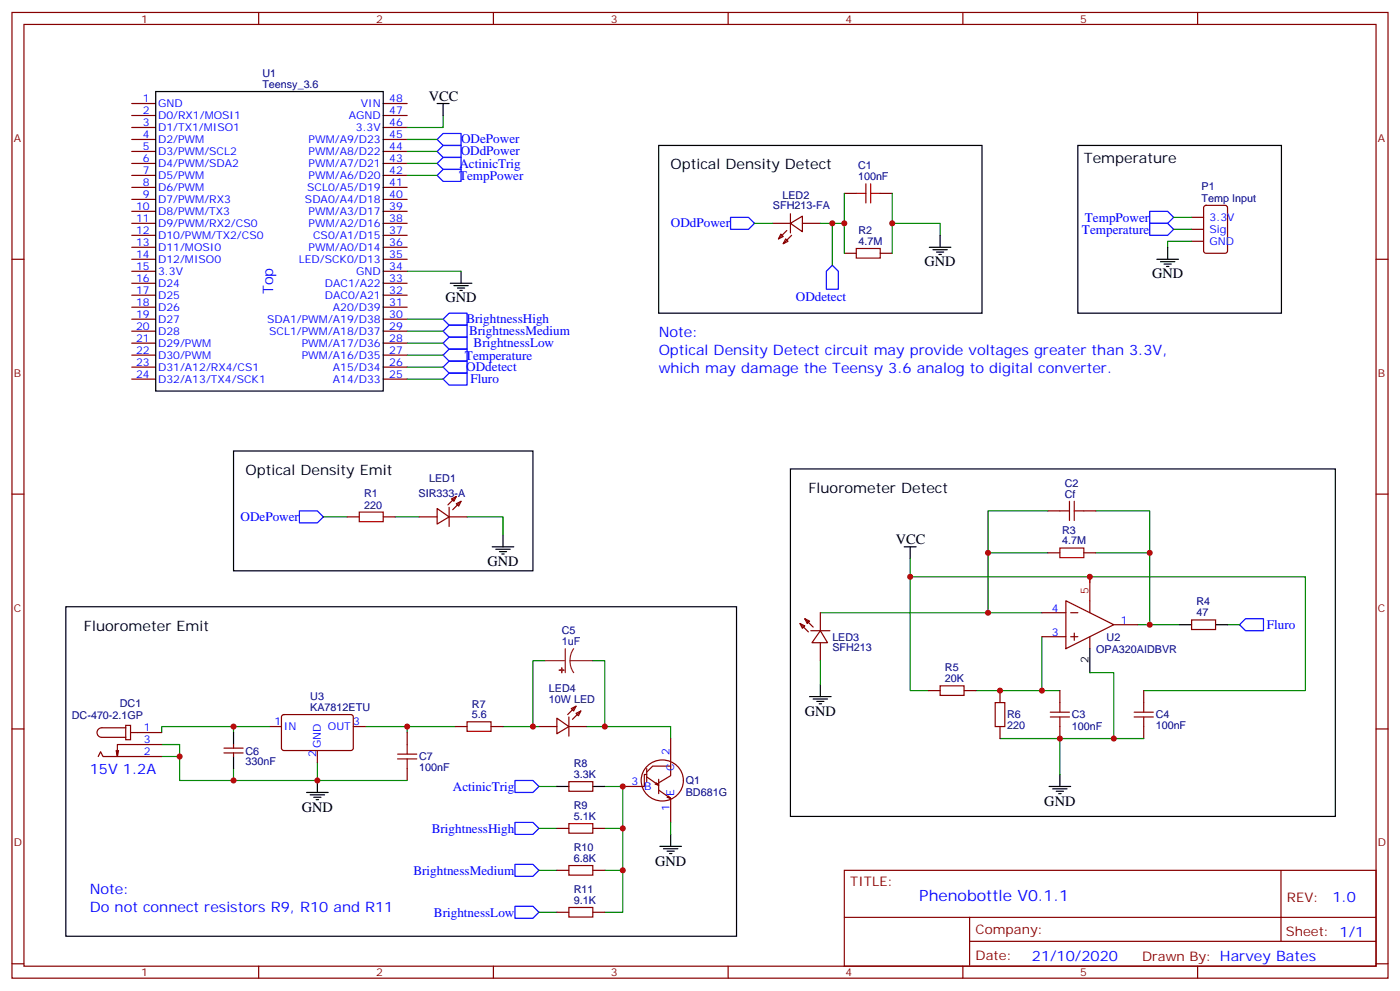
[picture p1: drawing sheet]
<svg xmlns="http://www.w3.org/2000/svg" width="412mm" height="292mm" viewBox="0 0 412 292" stroke-linecap="round" stroke-linejoin="round" font-family="sans-serif">
<g fill="none" stroke="#870000" stroke-width=".35">
<path d="M3.5 3.7h405.4v284.3h-405.4zM7.1 7.2h398.2v277.3h-398.2zM76.2 3.7v3.5M145.3 3.7v3.5M214.5 3.7v3.5M283.6 3.7v3.5M352.8 3.7v3.5M38.8 30.5h7.1M38.8 34h7.1M38.8 37.5h7.1M112.9 30.5h7M112.9 34h7"/>
<path d="M112.9 37.5h7M38.8 41.1h7.1M38.8 44.6h7.1M38.8 48.1h7.1M38.8 51.6h7.1M38.8 55.2h7.1M38.8 58.7h7.1M112.9 41.1h7M112.9 44.6h7M112.9 48.1h7M112.9 51.6h7M112.9 55.2h7"/>
<path d="M112.9 58.7h7M248.7 56.9h3.5M259.3 56.9h3.5M3.5 76.3h3.6M38.8 76.3h7.1M38.8 65.8h7.1M38.8 62.2h7.1M38.8 69.3h7.1M38.8 72.8h7.1M38.8 79.9h7.1M112.9 76.3h7M112.9 65.8h7"/>
<path d="M112.9 62.2h7M112.9 69.3h7M112.9 72.8h7M112.9 79.9h7M227.5 65.8h5.3M230 68.9l.7 .7-1.4 .7zM231.4 70.3l.7 .7-1.4 .8zM231.8 67.9l-2.5 2.4M232.8 65.8l3.6-2.2v4.6zM232.8 62.9v5.7M233.2 69.3l-2.5 2.5M236.4 65.8h5.3"/>
<path d="M248.7 74.6h3.5M259.3 74.6h3.5M351 64h3.5M351 67.5h3.5M351 71h3.5M354.8 60.7l.4-.2h5.7l.6 .4 .1 13-.5 .6-5.9 .1-.6-.5-.1-12.9zM405.3 76.3h3.6M38.8 83.4h7.1M38.8 86.9h7.1M38.8 90.5h7.1M38.8 94h7.1M38.8 97.5h7.1"/>
<path d="M112.9 83.4h7M112.9 86.9h7M112.9 90.5h7M112.9 94h7M112.9 97.5h7M38.8 101h7.1M38.8 104.6h7.1M38.8 108.1h7.1M38.8 111.6h7.1M112.9 101h7M112.9 104.6h7M112.9 108.1h7"/>
<path d="M112.9 111.6h7M3.5 145.5h3.6M102.3 152.2h3.5M112.9 152.2h3.5M123.5 152.2h5.3M128.8 149.7l3.5 2.5-3.5 2.1zM132.3 152.2h5.3M132.3 149.4v5.6M133 146.9l1.4-.7-.7 1.4zM134.4 148.3l1.4-.7-.7 1.4zM134.4 146.2l-2.5 2.5M135.8 147.6l-2.5 2.5"/>
<path d="M308.7 150.4h3.5M319.3 150.4h3.5M405.3 145.5h3.6M308.7 162.8h3.5M314 176.9l14.1 7-14.1 7.1zM319.3 162.8h3.5M321 176.9v3.5M235.7 183.6l1.4 .7-.7 .7zM235.7 183.6l2.4 2.5M237.1 182.2l1.4 .7-.7 .7zM237.1 182.2l2.4 2.4M238.8 185.7h5.7"/>
<path d="M241.7 185.7l2.1 3.5h-4.6zM241.7 180.4v5.3M241.7 189.2v5.3M306.9 180.4h7.1M306.9 187.5h7.1M315.4 180.4h2.1M315.4 187.5h2.1M316.4 186.4v2.1M321 187.5v3.5M328.1 183.9h7M351 182.5h7.1v2.8h-7.1zM3.5 214.6h3.6"/>
<path d="M37 213.6h1.5v4.2h-1.5zM37 214.3h-7a1.41 1.41 0 0 0-1.4 1.4 1.41 1.41 0 0 0 1.4 1.4h7M38.5 215.7h9.1M47.6 219.2h-13v3.5l-.4-1.7M68.8 219.2v1.1M79.4 213.9h3.5M83.1 210.6l.5-.2 20 .1 .5 .6-.1 9.4-.6 .5-20.1-.1-.4-.6v-9.2zM104.1 213.9h3.5M119.9 215.7v3.5M134.1 213.9h3.5M144.6 213.9h3.6M158.7 213.9h5.3"/>
<path d="M164 211.5l3.6 2.4-3.6 2.1zM167.6 213.9h5.3M167.6 211.1v5.6M168.3 208.6l1.4-.7-.7 1.4zM169.7 210l1.4-.7-.7 1.4zM169.7 207.9l-2.5 2.5M171.1 209.3l-2.5 2.5M197.6 217.5v6.7M273.4 203.3h3.5M284 203.3h3.5M294.6 203.3v3.6M294.6 213.9v3.6"/>
<path d="M312.2 203.3v3.6M312.2 213.9v3.6M336.9 203.3v3.6M336.9 213.9v3.6M405.3 214.6h3.6M28.9 222.7l.7-1.4 .7 1.4h17.3M34.9 221l-.3 1.7M66 221.7h5.6M66 220.3h5.6M68.8 221.7v1M93.5 221v3.5M119.9 226.3v3.5"/>
<path d="M167.6 230.2h7v2.8h-7zM190.5 228.7l3.5 2.5-.7-.7M190.5 228h-.7v3.6h-6.4M190.5 226.3v3.9M190.7 225.5a6.2 6.2 0 0 1 8.8-.1 6.2 6.2 0 0 1 0 8.8 6.2 6.2 0 0 1-8.8-.1 5.9 5.9 0 0 1 0-8.6zM193 230.9l1 .3M194 232.6l3.6 2.5-.8-.7M194 229.4v4.3M196.5 234.7l1.1 .4v7M197.6 225.6h-5.3l-1.8 1.7M197.6 224.5v3.9l-3.6 2.1M164 243.9h3.6"/>
<path d="M164 256.3h3.6M174.6 243.9h3.6M174.6 256.3h3.6M248.7 256.3h156.6v28.2h-156.6zM377.3 256.3v20.9M164 268.6h3.6M174.6 268.6h3.6M248.7 270.1h156.5M285.6 277.2h119.6M285.6 270.1v14.1M3.5 283.8h3.6M76.2 284.5v3.5"/>
<path d="M145.3 284.5v3.5M214.5 284.5v3.5M283.6 284.5v3.5M352.8 284.5v3.5M405.3 283.8h3.6"/>
</g>
<g fill="none" stroke="#008700" stroke-width=".35">
<path d="M130.5 34v3.5h-10.6M119.9 44.6h8.9M119.9 41.1h8.9M119.9 48.1h8.9M119.9 51.6h8.9M248.7 56.9v8.9h-7M262.8 56.9v17.7M119.9 79.9h15.9M222.2 65.8h5.3M245.2 65.8v12.3M248.7 65.8v8.8M262.8 65.8h14.1v3.5"/>
<path d="M345.7 64h5.3M345.7 67.5h5.3M351 71h-7v1.8M119.9 94h10.6M119.9 97.5h10.6M119.9 111.6h10.6M119.9 108.1h10.6M119.9 104.6h10.6M119.9 101h10.6M95.2 152.2h7.1M116.4 152.2h7.1M137.6 152.2h10.6v5.3"/>
<path d="M308.7 150.4h-17.7v12.4M322.8 150.4h15.9v12.4M268.1 164.5v5.3M308.7 162.8h-17.7v17.6h15.9M321 171.6v-1.8h63.5v33.5h-47.6M321 169.8h-52.9v33.5h5.3M322.8 162.8h15.9v21.1M160.5 194.5h-3.5v19.4M174.6 194.5h3.6v19.4M241.7 180.4h49.3M241.7 194.5v7.1M306.9 187.5v15.8h-19.4"/>
<path d="M321 198h7.1v19.5M335.1 183.9h12.4M361.6 183.9h3.5M47.6 219.2h5.3v10.6h15.9v-3.5M47.6 215.7v-1.8h21.2v1.8M68.8 213.9h10.6M107.6 213.9h12.3v1.8M119.9 213.9h14.2M148.2 213.9h10.5M172.9 213.9h24.7v3.6M294.6 217.5h42.3M306.9 203.3h5.3"/>
<path d="M312.2 217.5v10.5M47.6 222.7h5.3M68.8 229.8h51.1M93.5 224.5v5.3M158.7 231.6h5.3M178.2 231.6h5.2v12.3h-5.2M158.7 243.9h5.3M158.7 256.3h5.3M183.4 243.9v12.4h-5.2M183.4 256.3v12.3h-5.2M197.6 242.1v3.6M158.7 268.6h5.3"/>
</g>
<g fill="none" stroke="#a10000" stroke-width=".35">
<path d="M252.2 56.9h2.9M255.1 54.1v5.7M256.5 56.9h2.8M256.5 54.1v5.7M252.2 73.2h7.1v2.8h-7.1zM105.8 150.8h7.1v2.8h-7.1zM312.2 150.4h2.8M315 147.6v5.6M316.4 147.6v5.6M316.4 150.4h2.9M312.2 161.4h7.1v2.8h-7.1zM119.9 219.2v2.8"/>
<path d="M137.6 212.5h7v2.8h-7zM276.9 201.9h7.1v2.9h-7.1zM293.2 206.9h2.8v7h-2.8zM309.4 211.1h5.6M309.4 209.7h5.6M312.2 206.9v2.8M312.2 211.1v2.8M334.1 211.1h5.6M334.1 209.7h5.6M336.9 206.9v2.8M336.9 211.1v2.8M117.1 223.4h5.7"/>
<path d="M117.1 222h5.7M119.9 223.4v2.9M167.6 242.5h7v2.8h-7zM167.6 254.8h7v2.9h-7zM167.6 267.2h7v2.8h-7z"/>
</g>
<g fill="none" stroke="#000" stroke-width=".35">
<path d="M45.9 27h67v88.1h-67zM128.8 30.5h3.5M130.5 30.5v3.5M194 42.8h95.3v49.4h-95.3zM317.5 42.8h60v49.4h-60zM135.8 79.9v3.5M273.8 72.8h6.3M274.8 73.5h4.2M275.9 74.2h2.1M276.6 74.9h.7M276.9 69.3v3.5M340.8 76.3h6.3"/>
<path d="M341.8 77h4.3M342.9 77.8h2.1M343.6 78.5h.7M344 72.8v3.5M132.6 83.4h6.4M133.7 84.1h4.2M134.8 84.8h2.1M135.5 85.5h.7M68.8 132.8h88.2v35.3h-88.2zM232.8 138.1h160.5v102.3h-160.5zM148.2 157.5v3.5M19.4 178.6h197.6v97.1h-197.6z"/>
<path d="M145 161h6.3M146 161.7h4.3M147.1 162.4h2.1M147.8 163.1h.7M266.3 161h3.6M268.1 161v3.5M321 191v7M347.5 183.9h3.5M358.1 183.9h3.5M68.8 215.7v3.5M238.5 205.1h6.3M239.5 205.8h4.3"/>
<path d="M240.6 206.5h2.1M241.3 207.2h.7M241.7 201.6v3.5M68.8 222.7v3.6M90.3 233.3h6.4M91.4 234h4.2M92.4 234.7h2.1M93.1 235.4h.7M93.5 229.8v3.5M164 231.6h3.6M174.6 231.6h3.6M309 231.6h6.4"/>
<path d="M310.1 232.3h4.2M311.1 233h2.2M311.9 233.7h.7M312.2 228v3.6M194.4 249.2h6.3M195.4 249.9h4.3M196.5 250.6h2.1M197.2 251.3h.7M197.6 245.7v3.5"/>
</g>
<g fill="#8c2424" stroke="#8c2424" stroke-width=".35">
<path d="M164.7 197.3h1.5z"/>
<path d="M165.5 196.6v1.4z"/>
</g>
<path d="M160.5 194.5h6M166.5 191v7M167.9 194.5l.3 1.9 .8 1.6M167.9 194.5h6.7M169 191l-.8 1.7-.3 1.8" fill="none" stroke="#8c2424" stroke-width=".35"/>
<path d="M321 169.8v7.1" fill="none" stroke="#f00" stroke-width=".35"/>
<g fill="none" stroke="#00f" stroke-width=".35">
<path d="M128.8 44.6l1.7-1.8h5.3v3.6h-5.3zM128.8 41.1l1.7-1.8h5.3v3.5h-5.3zM128.8 48.1l1.7-1.7h5.3v3.5h-5.3zM130.5 49.9h5.3v3.5h-5.3l-1.7-1.8zM215.2 64h5.3l1.7 1.8-1.7 1.7h-5.3zM245.2 78.1l1.7 1.8v5.3h-3.5v-5.3zM338.7 65.8h5.3l1.7 1.7-1.7 1.8h-5.3zM338.7 62.2h5.3l1.7 1.8-1.7 1.8h-5.3zM130.5 94l1.8-1.8h5.3v3.5h-5.3zM130.5 97.5l1.8-1.8h5.3v3.6h-5.3zM132.3 99.3h5.3v3.5h-5.3l-1.8-1.8zM130.5 111.6l1.8-1.7h5.3v3.5h-5.3z"/>
<path d="M130.5 108.1l1.8-1.8h5.3v3.6h-5.3zM130.5 104.6l1.8-1.8h5.3v3.5h-5.3zM88.2 150.4h5.3l1.7 1.8-1.7 1.8h-5.3zM365.1 183.9l1.8-1.7h5.3v3.5h-5.3zM151.7 229.8h5.3l1.7 1.8-1.7 1.7h-5.3zM151.7 242.1h5.3l1.7 1.8-1.7 1.8h-5.3zM151.7 254.5h5.3l1.7 1.8-1.7 1.7h-5.3zM151.7 266.8h5.3l1.7 1.8-1.7 1.8h-5.3z"/>
</g>
<g fill="#c00">
<circle cx="294.6" cy="203.3" r=".88"/>
<circle cx="183.4" cy="256.3" r=".88"/>
<circle cx="328.1" cy="217.5" r=".88"/>
<circle cx="312.2" cy="217.5" r=".88"/>
<circle cx="291" cy="180.4" r=".88"/>
<circle cx="68.8" cy="213.9" r=".88"/>
<circle cx="52.9" cy="222.7" r=".88"/>
<circle cx="119.9" cy="213.9" r=".88"/>
<circle cx="157" cy="213.9" r=".88"/>
<circle cx="178.2" cy="213.9" r=".88"/>
<circle cx="321" cy="169.8" r=".88"/>
<circle cx="306.9" cy="203.3" r=".88"/>
<circle cx="338.7" cy="183.9" r=".88"/>
<circle cx="248.7" cy="65.8" r=".88"/>
<circle cx="93.5" cy="229.8" r=".88"/>
<circle cx="68.8" cy="229.8" r=".88"/>
<circle cx="338.7" cy="162.8" r=".88"/>
<circle cx="291" cy="162.8" r=".88"/>
<circle cx="262.8" cy="65.8" r=".88"/>
<circle cx="268.1" cy="169.8" r=".88"/>
<circle cx="245.2" cy="65.8" r=".88"/>
<circle cx="183.4" cy="231.6" r=".88"/>
<circle cx="183.4" cy="243.9" r=".88"/>
</g>
<text font-size="4.6" fill="#00f" x="270.8" y="265.3">Phenobottle V0.1.1</text>
<g font-size="4.2">
<text x="126.3" y="29.8">VCC</text>
<text x="197.6" y="49.9">Optical Density Detect</text>
<text x="319.3" y="48.1">Temperature</text>
<text x="272.3" y="78.5">GND</text>
<text x="339.4" y="82">GND</text>
<text x="131.2" y="89">GND</text>
<text x="72.3" y="139.8">Optical Density Emit</text>
<text x="238.1" y="145.1">Fluorometer Detect</text>
<text x="263.9" y="160.3">VCC</text>
<text x="143.6" y="166.7">GND</text>
<text x="24.7" y="185.7">Fluorometer Emit</text>
<text x="237.1" y="210.7">GND</text>
<text x="88.9" y="239">GND</text>
<text x="307.6" y="237.2">GND</text>
<text x="193" y="254.8">GND</text>
</g>
<g font-size="4.2" fill="#00f">
<text x="80.4" y="86.6" transform="rotate(-90 80.4 86.6)">Top</text>
<text x="194" y="99.3">Note:</text>
<text x="194" y="104.6">Optical Density Detect circuit may provide voltages greater than 3.3V,</text>
<text x="194" y="109.9">which may damage the Teensy 3.6 analog to digital converter.</text>
<text x="26.5" y="228">15V 1.2A</text>
<text x="26.5" y="263.3">Note:</text>
<text x="26.5" y="268.6">Do not connect resistors R9, R10 and R11</text>
<text x="392.5" y="265.5">1.0</text>
<text x="304" y="282.9">21/10/2020</text>
</g>
<g font-size="3.9" fill="#00f">
<text x="135.7" y="45.8">ODdPower</text>
<text x="135.8" y="42.2">ODePower</text>
<text x="135.2" y="53">TempPower</text>
<text x="135.3" y="49.4">ActinicTrig</text>
<text x="319.6" y="65.2">TempPower</text>
<text x="197.6" y="66.9">ODdPower</text>
<text x="318.7" y="68.8">Temperature</text>
<text x="234.4" y="88.6">ODdetect</text>
<text x="137.4" y="95.2">BrightnessHigh</text>
<text x="138.2" y="98.8">BrightnessMedium</text>
<text x="137" y="105.9">Temperature</text>
<text x="139.5" y="102.3">BrightnessLow</text>
<text x="137.3" y="109.3">ODdetect</text>
<text x="138.6" y="112.8">Fluro</text>
<text x="70.8" y="153.4">ODePower</text>
<text x="373.2" y="185.1">Fluro</text>
<text x="133.4" y="232.8">ActinicTrig</text>
<text x="127.2" y="245.2">BrightnessHigh</text>
<text x="121.8" y="257.5">BrightnessMedium</text>
<text x="127.8" y="269.9">BrightnessLow</text>
</g>
<g font-size="3.9" fill="#800">
<text x="250.5" y="260.8">TITLE:</text>
<text x="379.1" y="265.5">REV:</text>
<text x="287.4" y="275">Company:</text>
<text x="378.7" y="275.7">Sheet: 1/1</text>
<text x="287.4" y="282.7">Date:</text>
<text x="336.4" y="282.8">Drawn By: Harvey Bates</text>
</g>
<g font-size="3.2" fill="#800">
<text x="41.6" y="6.7">1</text>
<text x="110.8" y="6.7">2</text>
<text x="179.9" y="6.7">3</text>
<text x="249.1" y="6.7">4</text>
<text x="318.2" y="6.7">5</text>
<text x="4.1" y="41.8">A</text>
<text x="405.9" y="41.8">A</text>
<text x="4.1" y="110.9">B</text>
<text x="405.9" y="110.9">B</text>
<text x="4.1" y="180.1">C</text>
<text x="405.9" y="180.1">C</text>
<text x="4.1" y="249.2">D</text>
<text x="405.9" y="249.2">D</text>
<text x="41.6" y="287.5">1</text>
<text x="110.8" y="287.5">2</text>
<text x="179.9" y="287.5">3</text>
<text x="249.1" y="287.5">4</text>
<text x="318.2" y="287.5">5</text>
</g>
<g font-size="3.2" fill="#000080">
<text x="77.3" y="22.5">U1</text>
<text x="77.3" y="25.9">Teensy_3.6</text>
<text x="252.7" y="53.1">100nF</text>
<text x="252.7" y="49.9">C1</text>
<text x="230.5" y="58.7">LED2</text>
<text x="353.9" y="59.4">Temp Input</text>
<text x="353.9" y="56.1">P1</text>
<text x="227.7" y="61.6">SFH213-FA</text>
<text x="252.9" y="68.9">R2</text>
<text x="252.9" y="72.1">4.7M</text>
<text x="126.4" y="142">LED1</text>
<text x="313.6" y="143.5">C2</text>
<text x="107.3" y="149.7">220</text>
<text x="107.3" y="146.4">R1</text>
<text x="123.3" y="146.2">SIR333-A</text>
<text x="313.6" y="146.5">Cf</text>
<text x="312.8" y="160.3">4.7M</text>
<text x="312.8" y="157.1">R3</text>
<text x="352.4" y="178.1">R4</text>
<text x="352.4" y="181.5">47</text>
<text x="165.5" y="189.9">1uF</text>
<text x="165.5" y="186.8">C5</text>
<text x="245.2" y="191.7">SFH213</text>
<text x="245.2" y="188.6">LED3</text>
<text x="326" y="188.6">U2</text>
<text x="278.4" y="197.7">R5</text>
<text x="322.9" y="192.1">OPA320AIDBVR</text>
<text x="161.7" y="203.7">LED4</text>
<text x="278.4" y="200.9">20K</text>
<text x="35.3" y="208.1">DC1</text>
<text x="91.4" y="209.3">KA7812ETU</text>
<text x="91.4" y="206.2">U3</text>
<text x="139" y="208.4">R7</text>
<text x="161.7" y="206.9">10W LED</text>
<text x="21.2" y="211.7">DC-470-2.1GP</text>
<text x="139" y="211.5">5.6</text>
<text x="296.7" y="214.7">220</text>
<text x="296.7" y="211.5">R6</text>
<text x="315.7" y="214.8">100nF</text>
<text x="315.7" y="211.5">C3</text>
<text x="340.4" y="214.6">100nF</text>
<text x="340.4" y="211.5">C4</text>
<text x="72.3" y="225.2">330nF</text>
<text x="72.3" y="222.2">C6</text>
<text x="123.5" y="227">100nF</text>
<text x="123.5" y="223.9">C7</text>
<text x="169" y="225.7">R8</text>
<text x="169" y="229.1">3.3K</text>
<text x="202" y="231">Q1</text>
<text x="169" y="238.3">R9</text>
<text x="202" y="234.2">BD681G</text>
<text x="169" y="241.4">5.1K</text>
<text x="169" y="250.4">R10</text>
<text x="169" y="253.8">6.8K</text>
<text x="169" y="263">R11</text>
<text x="169" y="266.1">9.1K</text>
</g>
<g font-size="3.2" fill="#00f">
<text x="42.1" y="30.1">1</text>
<text x="42.1" y="33.7">2</text>
<text x="46.6" y="31.5">GND</text>
<text x="46.6" y="35.1">D0/RX1/MOSI1</text>
<text x="102.7" y="35.1">AGND</text>
<text x="106.3" y="31.5">VIN</text>
<text x="114.7" y="33.7">47</text>
<text x="114.7" y="30.1">48</text>
<text x="42.1" y="37.2">3</text>
<text x="42.1" y="40.7">4</text>
<text x="46.6" y="38.6">D1/TX1/MISO1</text>
<text x="104.8" y="38.6">3.3V</text>
<text x="114.7" y="40.7">45</text>
<text x="114.7" y="37.2">46</text>
<text x="42.1" y="44.2">5</text>
<text x="42.1" y="47.8">6</text>
<text x="46.6" y="42.1">D2/PWM</text>
<text x="46.6" y="45.6">D3/PWM/SCL2</text>
<text x="90.9" y="45.6">PWM/A8/D22</text>
<text x="90.9" y="42.1">PWM/A9/D23</text>
<text x="114.7" y="47.8">43</text>
<text x="114.7" y="44.2">44</text>
<text x="42.1" y="51.3">7</text>
<text x="46.6" y="49.2">D4/PWM/SDA2</text>
<text x="46.6" y="52.7">D5/PWM</text>
<text x="90.9" y="52.7">PWM/A6/D20</text>
<text x="90.9" y="49.2">PWM/A7/D21</text>
<text x="114.7" y="51.3">42</text>
<text x="42.1" y="54.8">8</text>
<text x="42.1" y="58.3">9</text>
<text x="46.6" y="56.2">D6/PWM</text>
<text x="46.6" y="59.8">D7/PWM/RX3</text>
<text x="89.8" y="59.8">SDA0/A4/D18</text>
<text x="90.5" y="56.2">SCL0/A5/D19</text>
<text x="114.7" y="58.3">40</text>
<text x="114.7" y="54.8">41</text>
<text x="40.1" y="61.9">10</text>
<text x="40.1" y="65.4">11</text>
<text x="46.6" y="63.3">D8/PWM/TX3</text>
<text x="90.9" y="63.3">PWM/A3/D17</text>
<text x="114.7" y="65.4">38</text>
<text x="114.7" y="61.9">39</text>
<text x="356.3" y="65.1">3.3V</text>
<text x="40.1" y="68.9">12</text>
<text x="46.6" y="66.8">D9/PWM/RX2/CS0</text>
<text x="46.6" y="70.3">D10/PWM/TX2/CS0</text>
<text x="90.9" y="66.8">PWM/A2/D16</text>
<text x="92.2" y="70.3">CS0/A1/D15</text>
<text x="114.7" y="68.9">37</text>
<text x="356.3" y="68.6">Sig</text>
<text x="40.1" y="72.5">13</text>
<text x="40.1" y="76">14</text>
<text x="46.6" y="73.9">D11/MOSI0</text>
<text x="46.6" y="77.4">D12/MISO0</text>
<text x="88" y="77.4">LED/SCK0/D13</text>
<text x="90.9" y="73.9">PWM/A0/D14</text>
<text x="114.7" y="76">35</text>
<text x="114.7" y="72.5">36</text>
<text x="356.3" y="72.1">GND</text>
<text x="40.1" y="79.5">15</text>
<text x="40.1" y="83">16</text>
<text x="46.6" y="80.9">3.3V</text>
<text x="104.9" y="80.9">GND</text>
<text x="114.7" y="83">33</text>
<text x="114.7" y="79.5">34</text>
<text x="40.1" y="86.6">17</text>
<text x="46.6" y="84.5">D24</text>
<text x="46.6" y="88">D25</text>
<text x="95.7" y="88">DAC0/A21</text>
<text x="95.7" y="84.5">DAC1/A22</text>
<text x="114.7" y="86.6">32</text>
<text x="40.1" y="90.1">18</text>
<text x="40.1" y="93.6">19</text>
<text x="46.6" y="91.5">D26</text>
<text x="46.6" y="95">D27</text>
<text x="78.7" y="95">SDA1/PWM/A19/D38</text>
<text x="98.1" y="91.5">A20/D39</text>
<text x="114.7" y="93.6">30</text>
<text x="114.7" y="90.1">31</text>
<text x="40.1" y="97.2">20</text>
<text x="40.1" y="100.7">21</text>
<text x="46.6" y="98.6">D28</text>
<text x="79.3" y="98.6">SCL1/PWM/A18/D37</text>
<text x="114.7" y="100.7">28</text>
<text x="114.7" y="97.2">29</text>
<text x="40.1" y="104.2">22</text>
<text x="40.1" y="107.7">23</text>
<text x="46.6" y="102.1">D29/PWM</text>
<text x="46.6" y="105.6">D30/PWM</text>
<text x="88.9" y="105.6">PWM/A16/D35</text>
<text x="88.9" y="102.1">PWM/A17/D36</text>
<text x="114.7" y="107.7">26</text>
<text x="114.7" y="104.2">27</text>
<text x="40.1" y="111.3">24</text>
<text x="46.6" y="109.1">D31/A12/RX4/CS1</text>
<text x="46.6" y="112.7">D32/A13/TX4/SCK1</text>
<text x="98.1" y="112.7">A14/D33</text>
<text x="98.1" y="109.1">A15/D34</text>
<text x="114.7" y="111.3">25</text>
<text x="309.8" y="180.1">4</text>
<text x="330.2" y="183.6">1</text>
<text x="309.8" y="187.1">3</text>
<text x="42.3" y="215.3">1</text>
<text x="80.9" y="213.6">1</text>
<text x="83.6" y="215">IN</text>
<text x="96.6" y="215">OUT</text>
<text x="104.1" y="213.6">3</text>
<text x="42.3" y="218.9">3</text>
<text x="94.5" y="220.3" transform="rotate(-90 94.5 220.3)">GND</text>
<text x="42.3" y="222.4">2</text>
<text x="93.1" y="223" transform="rotate(-90 93.1 223)">2</text>
<text x="197.2" y="222.4" transform="rotate(-90 197.2 222.4)">2</text>
<text x="198.6" y="227.1" transform="rotate(-90 198.6 227.1)">C</text>
<text x="186" y="231.2">3</text>
<text x="189.8" y="232.6">B</text>
<text x="197.2" y="238.9" transform="rotate(-90 197.2 238.9)">1</text>
<text x="198.6" y="234.4" transform="rotate(-90 198.6 234.4)">E</text>
</g>
<text font-size="3.2" fill="#f00" x="320.7" y="174.8" transform="rotate(-90 320.7 174.8)">5</text>
<text font-size="3.2" x="320.7" y="195.1" transform="rotate(-90 320.7 195.1)">2</text>
</svg>
